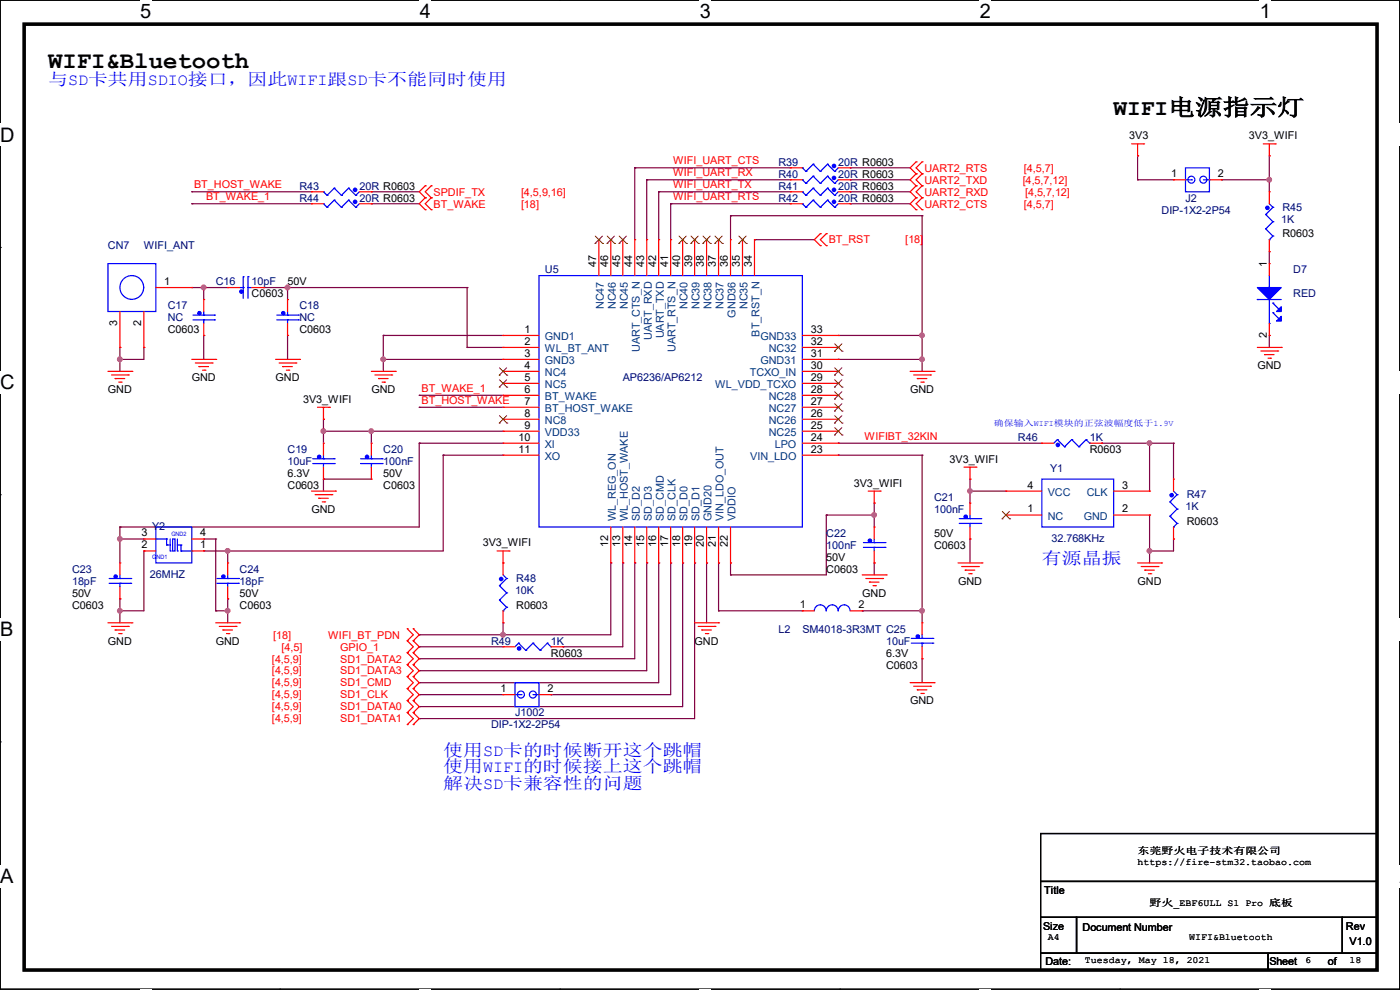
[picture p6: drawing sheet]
<svg xmlns="http://www.w3.org/2000/svg" width="297mm" height="210mm" viewBox="0 0 297 210" stroke-linecap="round" stroke-linejoin="round" font-family="sans-serif">
<path d="M0 0h297v209.8h-297z" fill="none" stroke="#000" stroke-width=".25"/>
<g fill="#fff">
<path d="M29.7 0h2.4v4.8h-2.4z"/>
<path d="M29.7 209.8h2.4v.2h-2.4z"/>
</g>
<path d="M59.4 0h.1M59.4 209.8h.1" fill="none" stroke="#000" stroke-width=".25"/>
<g fill="#fff">
<path d="M89.1 0h2.3v4.8h-2.3z"/>
<path d="M89.1 209.8h2.3v.2h-2.3z"/>
</g>
<path d="M118.8 0h.1M118.8 209.8h.1" fill="none" stroke="#000" stroke-width=".25"/>
<g fill="#fff">
<path d="M148.5 0h2.3v4.8h-2.3z"/>
<path d="M148.5 209.8h2.3v.2h-2.3z"/>
</g>
<path d="M178.2 0h.1M178.2 209.8h.1" fill="none" stroke="#000" stroke-width=".25"/>
<g fill="#fff">
<path d="M207.9 0h2.3v4.8h-2.3z"/>
<path d="M207.9 209.8h2.3v.2h-2.3z"/>
</g>
<path d="M237.6 0h.1M237.6 209.8h.1" fill="none" stroke="#000" stroke-width=".25"/>
<g fill="#fff">
<path d="M267.3 0h2.3v4.8h-2.3z"/>
<path d="M267.3 209.8h2.3v.2h-2.3z"/>
<path d="M0 26.2h3.1v4.8h-3.1z"/>
<path d="M297 26.2v4.8z"/>
<path d="M0 78.7h3.1v4.7h-3.1z"/>
<path d="M297 78.7v4.7z"/>
</g>
<path d="M0 52.5h.1M297 52.5h.1" fill="none" stroke="#000" stroke-width=".25"/>
<g fill="#fff">
<path d="M0 131.1h2.9v4.8h-2.9z"/>
<path d="M297 131.1v4.8z"/>
</g>
<path d="M0 104.9h.1M297 104.9h.1" fill="none" stroke="#000" stroke-width=".25"/>
<g fill="#fff">
<path d="M0 183.6h2.9v4.7h-2.9z"/>
<path d="M296.9 183.6h.1v4.7h-.1z"/>
</g>
<path d="M0 157.4h.1M297 157.4h.1M220.8 176.8h71.3v10.2h-71.3zM220.8 187h71.3v7.6h-71.3zM220.8 194.6h7.6v7.6h-7.6zM228.4 194.6h56.4v7.6h-56.4zM284.8 194.6h7.3v7.6h-7.3zM220.8 202.2h48.2v3.6h-48.2zM269 202.2h23.1v3.6h-23.1z" fill="none" stroke="#000" stroke-width=".25"/>
<path d="M5.1 5.1h287v200.7h-287z" fill="none" stroke="#000" stroke-width=".76"/>
<g fill="none" stroke="#800040" stroke-width=".25">
<path d="M134.7 35.6h.1M134.7 35.6v15.2M134.7 35.6h33M137.2 38.1h.1M137.2 38.1v12.7M137.2 38.1h30.5M180.4 35.6h.1M180.4 38.1h.1M180.4 38.1h12.7M180.4 35.6h12.7M241.3 33.1h.1M241.3 38.1h.1"/>
<path d="M241.3 33.1v5M241.3 38.1h7.7M259.1 38.1h.1M259.1 38.1h10.2M269.3 33.1h.1M269.3 38.1h.1M269.3 33.1v7.6M40.7 40.7h.1M40.7 43.2h.1M40.7 43.2h25.4M40.7 40.7h25.4M78.8 40.7h.1"/>
<path d="M78.8 43.2h.1M78.8 43.2h10.1M78.8 40.7h10.1M139.7 40.7h.1M139.7 40.7v10.1M139.7 40.7h28M142.3 43.2h.1M142.3 43.2v7.6M142.3 43.2h25.4M155 45.8h.1M155 45.8v5M155 45.8h40.6"/>
<path d="M160.1 50.8h.1M160.1 50.8h12.7M180.4 43.2h.1M180.4 40.7h.1M180.4 43.2h12.7M180.4 40.7h12.7M195.6 45.8h.1M195.6 45.8v33M269.3 53.4h.1M269.3 53.4v2.5M25.4 73.7h.1M25.4 76.2h.1"/>
<path d="M25.4 73.7v5.1M30.5 73.7h.1M30.5 73.7v2.5h-5.1M40.7 61h.1M40.7 61h7.6M43.2 61h.1M43.2 71.2h.1M43.2 61v2.5M43.2 71.2v5M55.9 61h.1M55.9 61h43.2M61 61h.1"/>
<path d="M61 71.2h.1M61 61v2.5M61 71.2v5M81.3 71.2h.1M81.3 76.2h.1M81.3 76.2h25.4M81.3 71.2h25.4M81.3 71.2v7.6M99.1 61h.1M99.1 73.7h.1M99.1 61v12.7M99.1 73.7h7.6"/>
<path d="M177.8 71.2h.1M177.8 76.2h.1M177.8 76.2h17.8M177.8 71.2h17.8M195.6 71.2h.1M195.6 76.2h.1M269.3 71.2h.1M269.3 71.2v2.5M68.6 91.5h.1M68.6 88.9h.1M68.6 88.9v5.1M68.6 91.5h38.1"/>
<path d="M78.8 91.5h.1M78.8 91.5v2.5M88.9 94h.1M88.9 83.9h.1M88.9 86.4h.1M88.9 94h17.8M88.9 94v17.8h-63.5M88.9 83.9h17.8M88.9 86.4h17.8M94 96.6h.1M94 96.6v20.3h-50.8M94 96.6h12.7"/>
<path d="M177.8 96.6h.1M177.8 94h.1M177.8 94h43.2M177.8 96.6h17.8M195.6 96.6h.1M195.6 96.6v35.5M233.7 94h.1M233.7 94h15.3M243.9 94h.1M243.9 94v10.2M249 94h.1M249 94v7.6"/>
<path d="M25.4 111.8h.1M25.4 114.3h.1M25.4 111.8v7.6M25.4 114.3h5.1M30.5 116.9h.1M30.5 116.9v12.7h-5.1M43.2 116.9h.1M43.2 114.3h.1M43.2 114.3h2.6M45.8 114.3h.1M45.8 114.3v15.3M48.3 116.9h.1"/>
<path d="M48.3 116.9v2.5M68.6 101.6h.1M68.6 101.6h10.2M68.6 101.6v2.6M129.6 119.4h.1M129.6 119.4v15.3h-40.7M132.1 119.4h.1M132.1 119.4v17.8h-12.7M134.7 119.4h.1M134.7 119.4v20.3h-45.8M137.2 119.4h.1M137.2 119.4v22.9h-48.3"/>
<path d="M139.7 119.4h.1M139.7 119.4v25.4h-50.8M142.3 119.4h.1M142.3 119.4v28h-25.4M144.8 119.4h.1M144.8 119.4v30.5h-55.9M147.4 119.4h.1M147.4 119.4v33h-58.5M149.9 119.4h.1M149.9 119.4v12.7M152.4 119.4h.1M152.4 119.4v10.2"/>
<path d="M155 119.4h.1M155 119.4v2.6M175.3 109.3h.1M175.3 109.3v12.7h-20.3M175.3 109.3h10.2M185.5 106.7h.1M185.5 109.3h.1M185.5 119.4h.1M185.5 106.7v5.1M185.5 119.4v2.6M205.8 101.6h.1M205.8 104.2h.1"/>
<path d="M205.8 114.3h.1M205.8 101.6v5.1M205.8 114.3v5.1M205.8 104.2h7.6M243.9 109.3h.1M243.9 116.9h.1M243.9 109.3v10.1M249 114.3h.1M249 114.3v2.6h-5.1M25.4 129.6h.1M25.4 127h.1M25.4 127v5.1"/>
<path d="M45.8 129.6h.1M45.8 129.6h2.5M48.3 127h.1M48.3 129.6h.1M48.3 127v5.1M88.9 134.7h.1M88.9 139.7h.1M88.9 137.2h.1M88.9 137.2h17.8M106.7 132.1h.1M106.7 134.7h.1M106.7 132.1v2.6"/>
<path d="M119.4 137.2h.1M152.4 129.6h.1M152.4 129.6h17.8M155 122h.1M182.9 129.6h.1M182.9 129.6h12.7M195.6 129.6h.1M195.6 139.7h.1M195.6 139.7v5.1M88.9 142.3h.1M88.9 144.8h.1M88.9 149.9h.1"/>
<path d="M88.9 147.4h.1M88.9 152.4h.1M88.9 147.4h17.8M116.9 147.4h.1"/>
</g>
<g fill="#f0f" stroke="#f0f" stroke-width=".25">
<circle cx="195.6" cy="71.1" r=".49"/>
<circle cx="25.4" cy="76.2" r=".49"/>
<circle cx="185.4" cy="109.2" r=".49"/>
<circle cx="25.4" cy="129.6" r=".49"/>
<circle cx="43.2" cy="61" r=".49"/>
<circle cx="25.4" cy="114.3" r=".49"/>
<circle cx="48.3" cy="116.9" r=".49"/>
<circle cx="48.3" cy="129.6" r=".49"/>
<circle cx="106.7" cy="134.6" r=".49"/>
<circle cx="195.6" cy="129.6" r=".49"/>
<circle cx="195.6" cy="76.2" r=".49"/>
<circle cx="269.3" cy="38.1" r=".49"/>
<circle cx="78.8" cy="91.5" r=".49"/>
<circle cx="68.6" cy="91.5" r=".49"/>
<circle cx="81.3" cy="76.2" r=".49"/>
<circle cx="61" cy="61" r=".49"/>
<circle cx="205.8" cy="104.2" r=".49"/>
<circle cx="243.9" cy="116.9" r=".49"/>
<circle cx="243.9" cy="94" r=".49"/>
</g>
<g fill="none" stroke="#f00" stroke-width=".25">
<path d="M90.2 39.4h.1M90.2 39.4l-1.3 1.3 1.3 1.3M91.5 39.4h.1M91.5 39.4l-1.3 1.3 1.3 1.3M167.7 38.1h.1M167.7 35.6h.1M167.7 38.1h2.5M167.7 35.6h2.5M177.8 38.1h2.6M177.8 35.6h2.6M180.4 38.1h.1M180.4 35.6h.1"/>
<path d="M194.4 34.3h.1M194.4 36.9h.1M194.4 39.4h.1M194.4 34.3l-1.3 1.3 1.3 1.3M194.4 36.9l-1.3 1.2 1.3 1.3M194.4 39.4l-1.3 1.3 1.3 1.3M195.6 36.9h.1M195.6 34.3h.1M195.6 39.4h.1M195.6 34.3l-1.2 1.3 1.2 1.3M195.6 36.9l-1.2 1.2 1.2 1.3M195.6 39.4l-1.2 1.3 1.2 1.3"/>
<path d="M240.1 30.5h2.5M241.3 33.1h.1M241.3 30.5v2.6M242.6 30.5h.1M249 38.1h.1M249 38.1h2.5M256.6 38.1h2.5M259.1 38.1h.1M268 30.5h2.6M269.3 33.1h.1M269.3 30.5v2.6M270.6 30.5h.1"/>
<path d="M66.1 40.7h.1M66.1 43.2h.1M66.1 40.7h2.5M66.1 43.2h2.5M76.2 40.7h2.6M76.2 43.2h2.6M78.8 40.7h.1M78.8 43.2h.1M90.2 42h.1M90.2 44.5h.1M90.2 42l-1.3 1.2 1.3 1.3M91.5 44.5h.1"/>
<path d="M91.5 42h.1M91.5 42l-1.3 1.2 1.3 1.3M127 50.8h.1M127 50.8v7.7M129.6 50.8h.1M129.6 50.8v7.7M132.1 50.8h.1M132.1 50.8v7.7M134.7 50.8h.1M134.7 50.8v7.7M137.2 50.8h.1M137.2 50.8v7.7"/>
<path d="M139.7 50.8h.1M139.7 50.8v7.7M142.3 50.8h.1M142.3 50.8v7.7M144.8 50.8h.1M144.8 50.8v7.7M147.4 50.8h.1M147.4 50.8v7.7M149.9 50.8h.1M149.9 50.8v7.7M152.4 50.8h.1M152.4 50.8v7.7"/>
<path d="M155 50.8h.1M155 50.8v7.7M157.5 50.8h.1M157.5 50.8v7.7M160.1 50.8h.1M160.1 50.8v7.7M167.7 40.7h.1M167.7 43.2h.1M167.7 40.7h2.5M167.7 43.2h2.5M174 49.6h.1M174 52.1h.1"/>
<path d="M174 49.6l-1.2 1.2 1.2 1.3M175.3 52.1h.1M175.3 49.6h.1M175.3 49.6l-1.3 1.2 1.3 1.3M177.8 40.7h2.6M177.8 43.2h2.6M180.4 40.7h.1M180.4 43.2h.1M194.4 42h.1M194.4 44.5h.1M194.4 42l-1.3 1.2 1.3 1.3M195.6 44.5h.1"/>
<path d="M195.6 42h.1M195.6 42l-1.2 1.2 1.2 1.3M269.3 55.9h.1M269.3 40.7h.1M269.3 53.4h.1M269.3 40.7v2.5M269.3 50.8v2.6M269.3 55.9v2.6M22.9 78.8h5.1M23.7 79.5h3.5M25.4 73.7h.1M25.4 66.1v7.6"/>
<path d="M27.2 79.5h.1M28 78.8h.1M30.5 73.7h.1M30.5 66.1v7.6M33.1 61h7.6M40.7 61h.1M40.7 76.2h5.1M41.4 77h3.6M42.2 77.8h.1M42.2 77.8h2M43 78.5h.5M43.2 63.5h.1"/>
<path d="M43.2 71.2h.1M43.2 63.5v2.6M43.2 68.6v2.6M43.5 78.5h.1M45 77h.1M45.8 76.2h.1M48.3 61h.1M48.3 61h2.5M53.4 61h2.5M55.9 61h.1M58.5 76.2h5M59.2 77h3.6"/>
<path d="M60 77.8h.1M60 77.8h2M60.7 78.5h.6M61 63.5h.1M61 71.2h.1M61 63.5v2.6M61 68.6v2.6M61.3 78.5h.1M62.8 77h.1M63.5 76.2h.1M78.8 78.8h5.1M79.5 79.5h3.6"/>
<path d="M83.1 79.5h.1M83.9 78.8h.1M106.7 71.2h.1M106.7 73.7h.1M106.7 76.2h.1M106.7 78.8h.1M106.7 78.8h7.6M106.7 76.2h7.6M106.7 73.7h7.6M106.7 71.2h7.6M170.2 78.8h7.6M170.2 76.2h7.6"/>
<path d="M170.2 73.7h7.6M170.2 71.2h7.6M177.8 78.8h.1M177.8 76.2h.1M177.8 73.7h.1M177.8 71.2h.1M193.1 78.8h5.1M193.8 79.5h3.6M197.4 79.5h.1M198.2 78.8h.1M266.7 73.7h5.1M267.5 74.5h3.6"/>
<path d="M268.3 75.2h.1M268.3 75.2h2M269 76h.5M269.3 71.2h.1M269.3 68.6v2.6M269.5 76h.1M271.1 74.5h.1M271.8 73.7h.1M24.4 80.3h.1M24.4 80.3h2.1M25.2 81.1h.5M25.7 81.1h.1"/>
<path d="M67.4 86.4h2.5M68.6 88.9h.1M68.6 94h.1M68.6 86.4v2.5M68.6 94v2.6M68.6 99.1v2.5M69.9 86.4h.1M78.8 94h.1M78.8 94v2.6M78.8 99.1v2.5M80.3 80.3h.1M80.3 80.3h2"/>
<path d="M81.1 81.1h.5M81.6 81.1h.1M106.7 81.3h.1M106.7 83.9h.1M106.7 86.4h.1M106.7 88.9h.1M106.7 91.5h.1M106.7 94h.1M106.7 96.6h.1M106.7 86.4h7.6M106.7 81.3h7.6M106.7 83.9h7.6"/>
<path d="M106.7 88.9h7.6M106.7 91.5h7.6M106.7 94h7.6M106.7 96.6h7.6M170.2 86.4h7.6M170.2 81.3h7.6M170.2 83.9h7.6M170.2 88.9h7.6M170.2 91.5h7.6M170.2 94h7.6M170.2 96.6h7.6M177.8 96.6h.1"/>
<path d="M177.8 94h.1M177.8 91.5h.1M177.8 88.9h.1M177.8 86.4h.1M177.8 83.9h.1M177.8 81.3h.1M194.6 80.3h.1M194.6 80.3h2M195.4 81.1h.5M195.9 81.1h.1M204.5 99.1h2.6M205.8 99.1v2.5"/>
<path d="M207.1 99.1h.1M221 94h.1M221 94h2.6M231.2 94h2.5M233.7 94h.1M25.4 119.4h.1M25.4 119.4v2.6M30.5 116.9h.1M30.5 114.3h.1M30.5 116.9h2.6M30.5 114.3h2.6M40.7 116.9h2.5"/>
<path d="M40.7 114.3h2.5M43.2 116.9h.1M43.2 114.3h.1M48.3 119.4h.1M48.3 119.4v2.6M66.1 104.2h5.1M66.8 104.9h3.6M67.6 105.7h.1M67.6 105.7h2M68.4 106.5h.5M68.6 101.6h.1M68.9 106.5h.1"/>
<path d="M70.4 104.9h.1M71.2 104.2h.1M78.8 101.6h.1M105.5 116.9h2.5M106.7 119.4h.1M106.7 116.9v5.1M108 116.9h.1M129.6 119.4h.1M129.6 111.8v7.6M132.1 119.4h.1M132.1 111.8v7.6M134.7 119.4h.1"/>
<path d="M134.7 111.8v7.6M137.2 119.4h.1M137.2 111.8v7.6M139.7 119.4h.1M139.7 111.8v7.6M142.3 119.4h.1M142.3 111.8v7.6M144.8 119.4h.1M144.8 111.8v7.6M147.4 119.4h.1M147.4 111.8v7.6M149.9 119.4h.1"/>
<path d="M149.9 111.8v7.6M152.4 119.4h.1M152.4 111.8v7.6M155 119.4h.1M155 111.8v7.6M184.2 104.2h2.5M185.5 106.7h.1M185.5 111.8h.1M185.5 119.4h.1M185.5 104.2v2.5M185.5 111.8v2.5M185.5 116.9v2.5"/>
<path d="M186.7 104.2h.1M203.2 119.4h5.1M205.8 101.6h.1M205.8 106.7h.1M205.8 114.3h.1M205.8 106.7v2.6M205.8 111.8v2.5M208.3 119.4h.1M213.4 109.3h.1M213.4 104.2h.1M213.4 104.2h7.6M213.4 109.3h7.6"/>
<path d="M236.3 104.2h7.6M236.3 109.3h7.6M241.3 119.4h5.1M243.9 109.3h.1M243.9 104.2h.1M246.4 119.4h.1M249 101.6h.1M249 114.3h.1M249 101.6v2.6M249 111.8v2.5M22.9 132.1h5.1M23.7 132.9h3.5"/>
<path d="M24.4 133.6h.1M24.4 133.6h2.1M25.2 134.4h.5M25.4 127h.1M25.4 124.5v2.5M25.7 134.4h.1M27.2 132.9h.1M28 132.1h.1M45.8 132.1h5M46.5 132.9h3.6M47.3 133.6h.1M47.3 133.6h2"/>
<path d="M48 134.4h.6M48.3 127h.1M48.3 124.5v2.5M48.6 134.4h.1M50.1 132.9h.1M50.8 132.1h.1M86.4 135.9h.1M86.4 133.4h.1M86.4 138.5h.1M86.4 133.4l1.3 1.3-1.3 1.2M86.4 138.5l1.3 1.2-1.3 1.3M86.4 135.9l1.3 1.3-1.3 1.3"/>
<path d="M87.7 133.4h.1M87.7 135.9h.1M87.7 138.5h.1M87.7 133.4l1.2 1.3-1.2 1.2M87.7 138.5l1.2 1.2-1.2 1.3M87.7 135.9l1.2 1.3-1.2 1.3M106.7 132.1h.1M106.7 137.2h.1M106.7 129.6v2.5M106.7 137.2h2.6M116.9 137.2h2.5M119.4 137.2h.1"/>
<path d="M147.4 132.1h5M148.1 132.9h3.6M148.9 133.6h.1M148.9 133.6h2M149.6 134.4h.6M150.2 134.4h.1M151.7 132.9h.1M152.4 132.1h.1M170.2 129.6h.1M170.2 129.6h2.6M180.4 129.6h2.5M182.9 129.6h.1"/>
<path d="M182.9 122h5.1M183.7 122.7h3.5M184.4 123.5h.1M184.4 123.5h2.1M185.2 124.2h.5M185.7 124.2h.1M187.2 122.7h.1M188 122h.1M195.6 132.1h.1M195.6 139.7h.1M195.6 132.1v2.6M195.6 137.2v2.5"/>
<path d="M204 120.2h3.6M204.8 120.9h.1M204.8 120.9h2M205.5 121.7h.5M206 121.7h.1M207.6 120.2h.1M242.1 120.2h3.6M242.9 120.9h.1M242.9 120.9h2M243.6 121.7h.5M244.1 121.7h.1M245.7 120.2h.1"/>
<path d="M86.4 141h.1M86.4 143.6h.1M86.4 146.1h.1M86.4 148.6h.1M86.4 151.2h.1M86.4 153.7h.1M86.4 141l1.3 1.3-1.3 1.3M86.4 143.6l1.3 1.2-1.3 1.3M86.4 146.1l1.3 1.3-1.3 1.2M86.4 148.6l1.3 1.3-1.3 1.3M86.4 151.2l1.3 1.2-1.3 1.3M87.7 141h.1"/>
<path d="M87.7 143.6h.1M87.7 146.1h.1M87.7 148.6h.1M87.7 151.2h.1M87.7 153.7h.1M87.7 141l1.2 1.3-1.2 1.3M87.7 143.6l1.2 1.2-1.2 1.3M87.7 146.1l1.2 1.3-1.2 1.2M87.7 148.6l1.2 1.3-1.2 1.3M87.7 151.2l1.2 1.2-1.2 1.3M106.7 147.4h.1M106.7 147.4h2.6"/>
<path d="M114.3 147.4h2.6M116.9 147.4h.1M193.1 144.8h5.1M193.8 145.6h3.6M194.6 146.3h.1M194.6 146.3h2M195.4 147.1h.5M195.9 147.1h.1M197.4 145.6h.1M198.2 144.8h.1"/>
</g>
<g fill="none" stroke="#00f" stroke-width=".25">
<path d="M70.9 39.9h.1M70.9 39.9l1.5 1.5M70.9 39.9l-1.5 1.5M74 39.9h.1M74 39.9l1.5 1.5M74 39.9l-1.6 1.5M170.2 38.1h.1M170.2 35.6h.1M170.2 38.1l.8 .8M170.2 35.6l.8 .8M171 38.9h.1M171 36.4h.1"/>
<path d="M172.5 37.4h.1M172.5 39.9h.1M172.5 34.8h.1M172.5 37.4l1.5 1.5M172.5 37.4l-1.5 1.5M172.5 39.9l1.5 1.5M172.5 39.9l-1.5 1.5M172.5 34.8l1.5 1.6M172.5 34.8l-1.5 1.6M174 38.9h.1M174 36.4h.1M175.6 37.4h.1"/>
<path d="M175.6 39.9h.1M175.6 34.8h.1M175.6 37.4l1.5 1.5M175.6 37.4l-1.6 1.5M175.6 39.9l1.5 1.5M175.6 39.9l-1.6 1.5M175.6 34.8l1.5 1.6M175.6 34.8l-1.6 1.6M177.1 38.9h.1M177.1 36.4h.1M177.8 38.1l-.7 .8M177.8 35.6l-.7 .8"/>
<path d="M251.5 35.6h5.1v5.1h-5.1zM251.5 38.1h1.3M252.8 38.1h.1M255.3 38.1h1.3M256.6 38.1h.1M22.9 55.9h10.2v10.2h-10.2zM51.6 58.7h.1M51.6 58.7v4.6M52.6 58.7h.1M52.6 58.7v4.6M68.6 40.7h.1M68.6 43.2h.1"/>
<path d="M68.6 40.7l.8 .7M68.6 43.2l.8 .8M69.4 41.4h.1M69.4 44h.1M70.9 42.5h.1M70.9 42.5l1.5 1.5M70.9 42.5l-1.5 1.5M72.4 41.4h.1M72.4 44h.1M74 42.5h.1M74 42.5l1.5 1.5M74 42.5l-1.6 1.5"/>
<path d="M75.5 41.4h.1M75.5 44h.1M76.2 40.7l-.7 .7M76.2 43.2l-.7 .8M114.3 58.5h55.9v53.3h-55.9zM170.2 40.7h.1M170.2 43.2h.1M170.2 40.7l.8 .7M170.2 43.2l.8 .8M171 41.4h.1M171 44h.1M172.5 42.5h.1"/>
<path d="M172.5 42.5l1.5 1.5M172.5 42.5l-1.5 1.5M174 41.4h.1M174 44h.1M175.6 42.5h.1M175.6 42.5l1.5 1.5M175.6 42.5l-1.6 1.5M177.1 41.4h.1M177.1 44h.1M177.8 40.7l-.7 .7M177.8 43.2l-.7 .8M268.5 45.5h.1"/>
<path d="M268.5 48.6h.1M268.5 45.5l1.5 1.5M268.5 48.6l1.5 1.5M269.3 50.8h.1M269.3 58.5v2.5M269.3 43.2l.7 .8M270 44h.1M270 47h.1M270 50.1h.1M270 44l-1.5 1.5M270 47l-1.5 1.6M270 50.1l-.7 .7"/>
<path d="M40.9 67.9h4.6M40.9 66.8h4.6M43.2 67.9h.1M43.2 66.8h.1M43.2 66.1v.7M43.2 67.9v.7M45.5 67.9h.1M45.5 66.8h.1M50.8 61h.8M51.6 61h.1M52.6 61h.1M52.6 61h.8"/>
<path d="M58.7 67.9h4.6M58.7 66.8h4.6M61 67.9h.1M61 66.8h.1M61 66.1v.7M61 67.9v.7M63.3 67.9h.1M63.3 66.8h.1M266.7 63.5h.1M266.7 63.5h5.1M269.3 61h.1M269.3 68.6h.1"/>
<path d="M269.3 63.5v5.1M270 64.3h.1M270 66.3h.1M270 64.3l1.3 1.3M270 66.3l1.3 1.3M66.3 98.3h4.6M66.3 97.3h4.6M68.6 98.3h.1M68.6 97.3h.1M68.6 96.6v.7M68.6 98.3v.8M70.9 98.3h.1"/>
<path d="M70.9 97.3h.1M76.5 98.3h4.6M76.5 97.3h4.6M78.8 98.3h.1M78.8 97.3h.1M78.8 96.6v.7M78.8 98.3v.8M81.1 98.3h.1M81.1 97.3h.1M224.3 93.3h.1M224.3 93.3l-.7 .7M224.3 93.3l1.5 1.5"/>
<path d="M225.8 94.8h.1M227.4 93.3h.1M227.4 93.3l-1.6 1.5M227.4 93.3l1.5 1.5M228.9 94.8h.1M230.4 93.3h.1M230.4 93.3l-1.5 1.5M230.4 93.3l.8 .7M231.2 94h.1M33.1 111.8h7.6v7.6h-7.6zM33.1 114.3h.1M33.1 114.3h2.2"/>
<path d="M35.3 115.6h.1M35.3 114.3h.1M35.3 115.6h.8M35.3 114.3v1.3M36.1 116.9h.1M36.1 114.3v2.6M36.6 114.3h.5v2.6h-.5zM37.6 116.9h.1M37.6 114.3v2.6M37.6 115.6h.8M38.4 116.9h.1M38.4 115.6h.1"/>
<path d="M38.4 115.6v1.3M38.4 116.9h2.3M40.7 116.9h.1M183.2 116.1h4.5M183.2 115.1h4.5M185.5 116.1h.1M185.5 115.1h.1M185.5 114.3v.8M185.5 116.1v.8M187.7 116.1h.1M187.7 115.1h.1M203.5 111h4.6"/>
<path d="M203.5 110h4.6M205.8 111h.1M205.8 110h.1M205.8 109.3v.7M205.8 111v.8M208.1 111h.1M208.1 110h.1M221 101.6h15.3v10.2h-15.3zM248.2 106.5h.1M248.2 109.5h.1M248.2 106.5l1.5 1.5M248.2 109.5l1.5 1.5"/>
<path d="M249 111.8h.1M249 104.2l.7 .7M249.7 104.9h.1M249.7 108h.1M249.7 111h.1M249.7 104.9l-1.5 1.6M249.7 108l-1.5 1.5M249.7 111l-.7 .8M23.2 123.7h4.5M23.2 122.7h4.5M25.4 123.7h.1M25.4 122.7h.1"/>
<path d="M25.4 122v.7M25.4 123.7v.8M27.7 123.7h.1M27.7 122.7h.1M46 123.7h4.6M46 122.7h4.6M48.3 123.7h.1M48.3 122.7h.1M48.3 122v.7M48.3 123.7v.8M50.6 123.7h.1M50.6 122.7h.1"/>
<path d="M106 124.2h.1M106 127.3h.1M106 124.2l1.5 1.6M106 127.3l1.5 1.5M106.7 129.6h.1M106.7 122l.8 .7M107.5 122.7h.1M107.5 125.8h.1M107.5 128.8h.1M107.5 122.7l-1.5 1.5M107.5 125.8l-1.5 1.5M107.5 128.8l-.8 .8"/>
<path d="M110 136.4h.1M110 136.4l-.7 .8M110 136.4l1.5 1.6M111.5 138h.1M113.1 136.4h.1M113.1 136.4l-1.6 1.6M113.1 136.4l1.5 1.6M114.6 138h.1M116.1 136.4h.1M116.1 136.4l-1.5 1.6M116.1 136.4l.8 .8M116.9 137.2h.1"/>
<path d="M172.8 129.6a1.25 1.25 0 0 1 1.2-1.3 1.25 1.25 0 0 1 1.3 1.3M175.3 129.6a1.25 1.25 0 0 1 1.3-1.3 1.25 1.25 0 0 1 1.2 1.3M177.8 129.6a1.25 1.25 0 0 1 1.3-1.3 1.25 1.25 0 0 1 1.2 1.3M193.3 136.4h4.6M193.3 135.4h4.6M195.6 136.4h.1M195.6 135.4h.1M195.6 134.7v.7M195.6 136.4v.8M197.9 136.4h.1M197.9 135.4h.1M109.3 144.8h5v5.1h-5z"/>
<path d="M109.3 147.4h1.2M110.5 147.4h.1M113.1 147.4h1.2M114.3 147.4h.1"/>
<circle cx="252.8" cy="38.1" r=".74"/>
<circle cx="255.3" cy="38.1" r=".74"/>
<circle cx="28" cy="61" r="2.52"/>
<circle cx="110.5" cy="147.3" r=".74"/>
<circle cx="113.1" cy="147.3" r=".74"/>
</g>
<g fill="#00f" stroke="#00f" stroke-width=".25">
<path d="M266.7 61h5.1l-2.5 2.5z"/>
<path d="M271.8 65.1v1h-1z"/>
<path d="M271.8 67.1v1h-1z"/>
<circle cx="106.3" cy="122.8" r=".36"/>
<circle cx="176.9" cy="37.7" r=".36"/>
<circle cx="75.3" cy="40.3" r=".36"/>
<circle cx="42.3" cy="66.4" r=".36"/>
<circle cx="67.7" cy="96.9" r=".36"/>
<circle cx="194.7" cy="135" r=".36"/>
<circle cx="176.9" cy="40.3" r=".36"/>
<circle cx="24.5" cy="122.3" r=".36"/>
<circle cx="51.2" cy="61.9" r=".36"/>
<circle cx="176.9" cy="42.8" r=".36"/>
<circle cx="268.9" cy="44.1" r=".36"/>
<circle cx="47.4" cy="122.3" r=".36"/>
<circle cx="248.6" cy="105.1" r=".36"/>
<circle cx="176.9" cy="35.2" r=".36"/>
<circle cx="224.4" cy="94.4" r=".36"/>
<circle cx="60.1" cy="66.4" r=".36"/>
<circle cx="77.9" cy="96.9" r=".36"/>
<circle cx="204.9" cy="109.6" r=".36"/>
<circle cx="184.6" cy="114.7" r=".36"/>
<circle cx="110.1" cy="137.6" r=".36"/>
<circle cx="75.3" cy="42.8" r=".36"/>
</g>
<g fill="none" stroke="#804000" stroke-width=".21">
<path d="M126.2 51.6h.1M126.3 50.1l1.5 1.5M127.8 50.1l-1.6 1.5M127.8 51.6h.1M128.8 51.6h.1M128.8 50.1l1.6 1.5M130.3 50.1l-1.5 1.5M130.4 51.6h.1M131.3 51.6h.1M131.4 50.1l1.5 1.5M132.9 50.1l-1.6 1.5M132.9 51.6h.1"/>
<path d="M144 51.6h.1M144.1 50.1l1.5 1.5M145.6 50.1l-1.6 1.5M145.6 51.6h.1M146.6 51.6h.1M146.6 50.1l1.6 1.5M148.1 50.1l-1.5 1.5M148.2 51.6h.1M149.1 51.6h.1M149.1 50.1l1.6 1.5M150.7 50.1l-1.6 1.5M150.7 51.6h.1"/>
<path d="M151.6 51.6h.1M151.7 50.1l1.5 1.5M153.2 50.1l-1.6 1.5M153.2 51.6h.1M156.7 51.6h.1M156.8 50.1l1.5 1.5M158.3 50.1l-1.6 1.5M158.3 51.6h.1M105.9 79.6h.1M106 78l1.5 1.6M107.5 78l-1.6 1.6M107.5 79.6h.1"/>
<path d="M177 79.6h.1M177 74.5h.1M177.1 78l1.5 1.6M177.1 72.9l1.5 1.6M178.6 78l-1.6 1.6M178.6 72.9l-1.6 1.6M178.6 79.6h.1M178.6 74.5h.1M105.9 82.1h.1M105.9 89.7h.1M106 80.6l1.5 1.5M106 88.2l1.5 1.5"/>
<path d="M107.5 80.6l-1.6 1.5M107.5 88.2l-1.6 1.5M107.5 82.1h.1M107.5 89.7h.1M177 92.3h.1M177 89.7h.1M177 87.2h.1M177 84.7h.1M177 82.1h.1M177.1 90.7l1.5 1.6M177.1 88.2l1.5 1.5M177.1 85.6l1.5 1.6"/>
<path d="M177.1 83.1l1.5 1.6M177.1 80.6l1.5 1.5M178.6 90.7l-1.6 1.6M178.6 88.2l-1.6 1.5M178.6 85.6l-1.6 1.6M178.6 83.1l-1.6 1.6M178.6 80.6l-1.6 1.5M178.6 92.3h.1M178.6 89.7h.1M178.6 87.2h.1M178.6 84.7h.1M178.6 82.1h.1"/>
<path d="M212.6 110.1h.1M212.6 108.5l1.6 1.6M214.2 108.5l-1.6 1.6M214.2 110.1h.1"/>
</g>
<text font-size="5.1" x="10.2" y="14.5">WIFI&amp;Bluetooth</text>
<text font-size="4.8" x="236.3" y="24.4">WIFI电源指示灯</text>
<g font-size="4.2">
<text x="29.7" y="3.9">5</text>
<text x="89.1" y="3.9">4</text>
<text x="148.5" y="3.9">3</text>
<text x="207.9" y="3.9">2</text>
<text x="267.3" y="3.9">1</text>
<text x="0" y="30.1">D</text>
<text x="0" y="82.5">C</text>
<text x="0" y="135">B</text>
<text x="0" y="187.4">A</text>
<text x="297" y="187.4">A</text>
</g>
<g font-size="3.6" fill="#00f">
<text x="10.2" y="18.1">与SD卡共用SDIO接口，因此WIFI跟SD卡不能同时使用</text>
<text x="221" y="119.7">有源晶振</text>
<text x="94" y="160.3">使用SD卡的时候断开这个跳帽</text>
<text x="94" y="163.9">使用WIFI的时候接上这个跳帽</text>
<text x="94" y="167.4">解决SD卡兼容性的问题</text>
</g>
<g font-size="2.3">
<text x="239.6" y="29.5">3V3</text>
<text x="265" y="29.5">3V3_WIFI</text>
<text x="248.5" y="37.6">1</text>
<text x="258.4" y="37.6">2</text>
<text x="272.1" y="50.4">R0603</text>
<text x="126.5" y="56.7" transform="rotate(-90 126.5 56.7)">47</text>
<text x="129" y="56.7" transform="rotate(-90 129 56.7)">46</text>
<text x="131.6" y="56.7" transform="rotate(-90 131.6 56.7)">45</text>
<text x="134.1" y="56.7" transform="rotate(-90 134.1 56.7)">44</text>
<text x="136.7" y="56.7" transform="rotate(-90 136.7 56.7)">43</text>
<text x="139.2" y="56.7" transform="rotate(-90 139.2 56.7)">42</text>
<text x="141.7" y="56.7" transform="rotate(-90 141.7 56.7)">41</text>
<text x="144.3" y="56.7" transform="rotate(-90 144.3 56.7)">40</text>
<text x="146.8" y="56.7" transform="rotate(-90 146.8 56.7)">39</text>
<text x="149.4" y="56.7" transform="rotate(-90 149.4 56.7)">38</text>
<text x="151.9" y="56.7" transform="rotate(-90 151.9 56.7)">37</text>
<text x="154.4" y="56.7" transform="rotate(-90 154.4 56.7)">36</text>
<text x="157" y="56.7" transform="rotate(-90 157 56.7)">35</text>
<text x="159.5" y="56.7" transform="rotate(-90 159.5 56.7)">34</text>
<text x="268.7" y="56.7" transform="rotate(-90 268.7 56.7)">1</text>
<text x="34.8" y="60.5">1</text>
<text x="53.4" y="63.1">C0603</text>
<text x="61" y="60.5">50V</text>
<text x="24.9" y="69.1" transform="rotate(-90 24.9 69.1)">3</text>
<text x="30" y="69.1" transform="rotate(-90 30 69.1)">2</text>
<text x="35.6" y="70.7">C0603</text>
<text x="63.5" y="70.7">C0603</text>
<text x="111.3" y="70.6">1</text>
<text x="172" y="70.6">33</text>
<text x="268.7" y="71.7" transform="rotate(-90 268.7 71.7)">2</text>
<text x="111.3" y="73.2">2</text>
<text x="111.3" y="75.7">3</text>
<text x="172" y="75.7">31</text>
<text x="172" y="73.2">32</text>
<text x="22.9" y="83.4">GND</text>
<text x="40.7" y="80.9">GND</text>
<text x="58.5" y="80.9">GND</text>
<text x="78.8" y="83.4">GND</text>
<text x="111.3" y="78.2">4</text>
<text x="111.3" y="80.8">5</text>
<text x="111.3" y="83.3">6</text>
<text x="172" y="83.3">28</text>
<text x="172" y="80.8">29</text>
<text x="172" y="78.2">30</text>
<text x="193.1" y="83.4">GND</text>
<text x="266.7" y="78.3">GND</text>
<text x="64.3" y="85.4">3V3_WIFI</text>
<text x="111.3" y="85.9">7</text>
<text x="111.3" y="88.4">8</text>
<text x="172" y="88.4">26</text>
<text x="172" y="85.9">27</text>
<text x="110" y="93.5">10</text>
<text x="111.3" y="90.9">9</text>
<text x="172" y="93.5">24</text>
<text x="172" y="90.9">25</text>
<text x="61" y="101.2">6.3V</text>
<text x="81.3" y="101.2">50V</text>
<text x="110" y="96">11</text>
<text x="172" y="96">23</text>
<text x="201.5" y="98.1">3V3_WIFI</text>
<text x="231.2" y="96.1">R0603</text>
<text x="61" y="103.7">C0603</text>
<text x="81.3" y="103.7">C0603</text>
<text x="181.1" y="103.2">3V3_WIFI</text>
<text x="218" y="103.6">4</text>
<text x="238" y="103.6">3</text>
<text x="30" y="113.8">3</text>
<text x="42.5" y="113.8">4</text>
<text x="66.1" y="108.8">GND</text>
<text x="198.2" y="113.9">50V</text>
<text x="218" y="108.7">1</text>
<text x="238" y="108.7">2</text>
<text x="251.8" y="111.3">R0603</text>
<text x="30" y="116.3">2</text>
<text x="42.5" y="116.3">1</text>
<text x="102.4" y="115.9">3V3_WIFI</text>
<text x="129" y="116.1" transform="rotate(-90 129 116.1)">12</text>
<text x="131.6" y="116.1" transform="rotate(-90 131.6 116.1)">13</text>
<text x="134.1" y="116.1" transform="rotate(-90 134.1 116.1)">14</text>
<text x="136.7" y="116.1" transform="rotate(-90 136.7 116.1)">15</text>
<text x="139.2" y="116.1" transform="rotate(-90 139.2 116.1)">16</text>
<text x="141.7" y="116.1" transform="rotate(-90 141.7 116.1)">17</text>
<text x="144.3" y="116.1" transform="rotate(-90 144.3 116.1)">18</text>
<text x="146.8" y="116.1" transform="rotate(-90 146.8 116.1)">19</text>
<text x="149.4" y="116.1" transform="rotate(-90 149.4 116.1)">20</text>
<text x="151.9" y="116.1" transform="rotate(-90 151.9 116.1)">21</text>
<text x="154.4" y="116.1" transform="rotate(-90 154.4 116.1)">22</text>
<text x="175.3" y="119">50V</text>
<text x="198.2" y="116.4">C0603</text>
<text x="175.3" y="121.5">C0603</text>
<text x="203.2" y="124">GND</text>
<text x="241.3" y="124">GND</text>
<text x="15.3" y="126.6">50V</text>
<text x="15.3" y="129.1">C0603</text>
<text x="50.8" y="126.6">50V</text>
<text x="50.8" y="129.1">C0603</text>
<text x="109.5" y="129.1">R0603</text>
<text x="169.7" y="129">1</text>
<text x="182.2" y="129">2</text>
<text x="182.9" y="126.6">GND</text>
<text x="22.9" y="136.7">GND</text>
<text x="45.8" y="136.7">GND</text>
<text x="147.4" y="136.7">GND</text>
<text x="116.9" y="139.3">R0603</text>
<text x="188" y="139.3">6.3V</text>
<text x="188" y="141.8">C0603</text>
<text x="106.2" y="146.8">1</text>
<text x="116.1" y="146.8">2</text>
<text x="193.1" y="149.4">GND</text>
<text x="221.5" y="189.6">Title</text>
<text x="221.3" y="197.2">Size</text>
<text x="229.7" y="197.4">Document Number</text>
<text x="285.5" y="197.2">Rev</text>
<text x="286.3" y="200.5">V1.0</text>
<text x="221.8" y="204.8">Date:</text>
<text x="269.3" y="204.8">Sheet</text>
<text x="281.7" y="204.8">of</text>
</g>
<g font-size="2.3" fill="#f00">
<text x="142.8" y="34.9">WIFI_UART_CTS</text>
<text x="41.2" y="40">BT_HOST_WAKE</text>
<text x="92" y="41.5">SPDIF_TX</text>
<text x="110.5" y="41.5">[4,5,9,16]</text>
<text x="142.8" y="40">WIFI_UART_TX</text>
<text x="142.8" y="37.4">WIFI_UART_RX</text>
<text x="196.1" y="36.4">UART2_RTS</text>
<text x="196.1" y="38.9">UART2_TXD</text>
<text x="196.1" y="41.5">UART2_RXD</text>
<text x="217" y="38.9">[4,5,7,12]</text>
<text x="217.2" y="36.4">[4,5,7]</text>
<text x="217.5" y="41.5">[4,5,7,12]</text>
<text x="43.7" y="42.5">BT_WAKE_1</text>
<text x="92" y="44">BT_WAKE</text>
<text x="110.5" y="44">[18]</text>
<text x="142.8" y="42.5">WIFI_UART_RTS</text>
<text x="196.1" y="44">UART2_CTS</text>
<text x="217.2" y="44">[4,5,7]</text>
<text x="175.8" y="51.6">BT_RST</text>
<text x="192.1" y="51.6">[18]</text>
<text x="89.5" y="83.1">BT_WAKE_1</text>
<text x="89.5" y="85.7">BT_HOST_WAKE</text>
<text x="183.4" y="93.3">WIFIBT_32KIN</text>
<text x="58" y="135.5">[18]</text>
<text x="69.6" y="135.5">WIFI_BT_PDN</text>
<text x="57.7" y="140.5">[4,5,9]</text>
<text x="57.7" y="143.1">[4,5,9]</text>
<text x="59.7" y="138">[4,5]</text>
<text x="72.2" y="140.5">SD1_DATA2</text>
<text x="72.2" y="143.1">SD1_DATA3</text>
<text x="72.2" y="138">GPIO_1</text>
<text x="57.7" y="145.6">[4,5,9]</text>
<text x="57.7" y="148.2">[4,5,9]</text>
<text x="72.2" y="145.6">SD1_CMD</text>
<text x="72.2" y="148.2">SD1_CLK</text>
<text x="57.7" y="150.7">[4,5,9]</text>
<text x="57.7" y="153.2">[4,5,9]</text>
<text x="72.2" y="150.7">SD1_DATA0</text>
<text x="72.2" y="153.2">SD1_DATA1</text>
</g>
<g font-size="2.3" fill="#000080">
<text x="165.1" y="35.1">R39</text>
<text x="177.9" y="35.1">20R R0603</text>
<text x="63.5" y="40.2">R43</text>
<text x="76.2" y="40.2">20R R0603</text>
<text x="165.1" y="37.7">R40</text>
<text x="165.1" y="40.2">R41</text>
<text x="177.9" y="37.7">20R R0603</text>
<text x="177.9" y="40.2">20R R0603</text>
<text x="63.5" y="42.8">R44</text>
<text x="76.2" y="42.8">20R R0603</text>
<text x="165.1" y="42.8">R42</text>
<text x="177.9" y="42.8">20R R0603</text>
<text x="246.4" y="45.3">DIP-1X2-2P54</text>
<text x="251.5" y="42.8">J2</text>
<text x="271.8" y="47.3">1K</text>
<text x="272.1" y="44.8">R45</text>
<text x="22.9" y="52.9">CN7</text>
<text x="30.5" y="52.9">WIFI_ANT</text>
<text x="115.6" y="58">U5</text>
<text x="274.4" y="58">D7</text>
<text x="35.6" y="65.6">C17</text>
<text x="45.8" y="60.5">C16</text>
<text x="53.4" y="60.5">10pF</text>
<text x="63.5" y="65.6">C18</text>
<text x="274.4" y="63.1">RED</text>
<text x="35.6" y="68.2">NC</text>
<text x="63.5" y="68.2">NC</text>
<text x="132.1" y="80.9">AP6236/AP6212</text>
<text x="215.9" y="93.6">R46</text>
<text x="231.2" y="93.6">1K</text>
<text x="61" y="96.1">C19</text>
<text x="61" y="98.6">10uF</text>
<text x="81.3" y="96.1">C20</text>
<text x="81.3" y="98.6">100nF</text>
<text x="222.8" y="100.2">Y1</text>
<text x="198.2" y="106.3">C21</text>
<text x="251.8" y="105.7">R47</text>
<text x="32.3" y="112.4">Y2</text>
<text x="175.3" y="113.9">C22</text>
<text x="198.2" y="108.8">100nF</text>
<text x="251.5" y="108.3">1K</text>
<text x="175.3" y="116.4">100nF</text>
<text x="223.1" y="114.9">32.768KHz</text>
<text x="15.3" y="121.5">C23</text>
<text x="15.3" y="124">18pF</text>
<text x="31.8" y="122.5">26MHZ</text>
<text x="50.8" y="121.5">C24</text>
<text x="50.8" y="124">18pF</text>
<text x="109.5" y="123.5">R48</text>
<text x="109.3" y="126.1">10K</text>
<text x="104.2" y="136.7">R49</text>
<text x="116.9" y="136.7">1K</text>
<text x="165.1" y="134.2">L2</text>
<text x="170.2" y="134.2">SM4018-3R3MT C25</text>
<text x="188" y="136.7">10uF</text>
<text x="104.2" y="154.5">DIP-1X2-2P54</text>
<text x="109.3" y="152">J1002</text>
</g>
<g font-size="2.3" fill="#004080">
<text x="128.1" y="65.6" transform="rotate(-90 128.1 65.6)">NC47</text>
<text x="130.6" y="65.6" transform="rotate(-90 130.6 65.6)">NC46</text>
<text x="133.2" y="65.6" transform="rotate(-90 133.2 65.6)">NC45</text>
<text x="145.9" y="65.6" transform="rotate(-90 145.9 65.6)">NC40</text>
<text x="148.4" y="65.6" transform="rotate(-90 148.4 65.6)">NC39</text>
<text x="151" y="65.6" transform="rotate(-90 151 65.6)">NC38</text>
<text x="153.5" y="65.6" transform="rotate(-90 153.5 65.6)">NC37</text>
<text x="158.6" y="65.6" transform="rotate(-90 158.6 65.6)">NC35</text>
<text x="140.8" y="71.8" transform="rotate(-90 140.8 71.8)">UART_TXD</text>
<text x="156" y="67.4" transform="rotate(-90 156 67.4)">GND36</text>
<text x="161.1" y="71.4" transform="rotate(-90 161.1 71.4)">BT_RST_N</text>
<text x="115.6" y="72.2">GND1</text>
<text x="115.6" y="74.8">WL_BT_ANT</text>
<text x="115.6" y="77.3">GND3</text>
<text x="135.7" y="74.7" transform="rotate(-90 135.7 74.7)">UART_CTS_N</text>
<text x="138.3" y="72.1" transform="rotate(-90 138.3 72.1)">UART_RXD</text>
<text x="143.3" y="74.7" transform="rotate(-90 143.3 74.7)">UART_RTS_N</text>
<text x="161.3" y="77.3">GND31</text>
<text x="161.3" y="72.2">GND33</text>
<text x="163.1" y="74.8">NC32</text>
<text x="115.6" y="79.8">NC4</text>
<text x="115.6" y="82.4">NC5</text>
<text x="151.7" y="82.4">WL_VDD_TCXO</text>
<text x="159.1" y="79.8">TCXO_IN</text>
<text x="115.6" y="84.9">BT_WAKE</text>
<text x="115.6" y="87.5">BT_HOST_WAKE</text>
<text x="163.1" y="87.5">NC27</text>
<text x="163.1" y="84.9">NC28</text>
<text x="115.6" y="90">NC8</text>
<text x="115.6" y="92.5">VDD33</text>
<text x="115.6" y="95.1">XI</text>
<text x="163.1" y="92.5">NC25</text>
<text x="163.1" y="90">NC26</text>
<text x="164.4" y="95.1">LPO</text>
<text x="115.6" y="97.6">XO</text>
<text x="159.2" y="97.6">VIN_LDO</text>
<text x="222.3" y="105.2">VCC</text>
<text x="230.6" y="105.2">CLK</text>
<text x="130.6" y="110.5" transform="rotate(-90 130.6 110.5)">WL_REG_ON</text>
<text x="133.2" y="110.5" transform="rotate(-90 133.2 110.5)">WL_HOST_WAKE</text>
<text x="135.7" y="110.5" transform="rotate(-90 135.7 110.5)">SD_D2</text>
<text x="138.3" y="110.5" transform="rotate(-90 138.3 110.5)">SD_D3</text>
<text x="140.8" y="110.5" transform="rotate(-90 140.8 110.5)">SD_CMD</text>
<text x="143.3" y="110.5" transform="rotate(-90 143.3 110.5)">SD_CLK</text>
<text x="145.9" y="110.5" transform="rotate(-90 145.9 110.5)">SD_D0</text>
<text x="148.4" y="110.5" transform="rotate(-90 148.4 110.5)">SD_D1</text>
<text x="151" y="110.5" transform="rotate(-90 151 110.5)">GND20</text>
<text x="153.5" y="110.5" transform="rotate(-90 153.5 110.5)">VIN_LDO_OUT</text>
<text x="156" y="110.5" transform="rotate(-90 156 110.5)">VDDIO</text>
<text x="222.3" y="110.3">NC</text>
<text x="229.9" y="110.3">GND</text>
</g>
<g font-size="2">
<text x="241.3" y="181.2">东莞野火电子技术有限公司</text>
<text x="241.3" y="183.5">https://fire-stm32.taobao.com</text>
<text x="243.9" y="192.1">野火_EBF6ULL S1 Pro 底板</text>
<text x="222.3" y="199.5">A4</text>
<text x="252.3" y="199.5">WIFI&amp;Bluetooth</text>
<text x="230.2" y="204.3">Tuesday, May 18, 2021</text>
<text x="276.9" y="204.3">6</text>
<text x="286.3" y="204.3">18</text>
</g>
<text font-size="1.8" fill="#00f" x="210.9" y="90.3">确保输入WIFI模块的正弦波幅度低于1.9V</text>
<g font-size="1.3" fill="#00f">
<text x="36.4" y="113.7">GND2</text>
<text x="32.3" y="118.6">GND1</text>
</g>
</svg>
